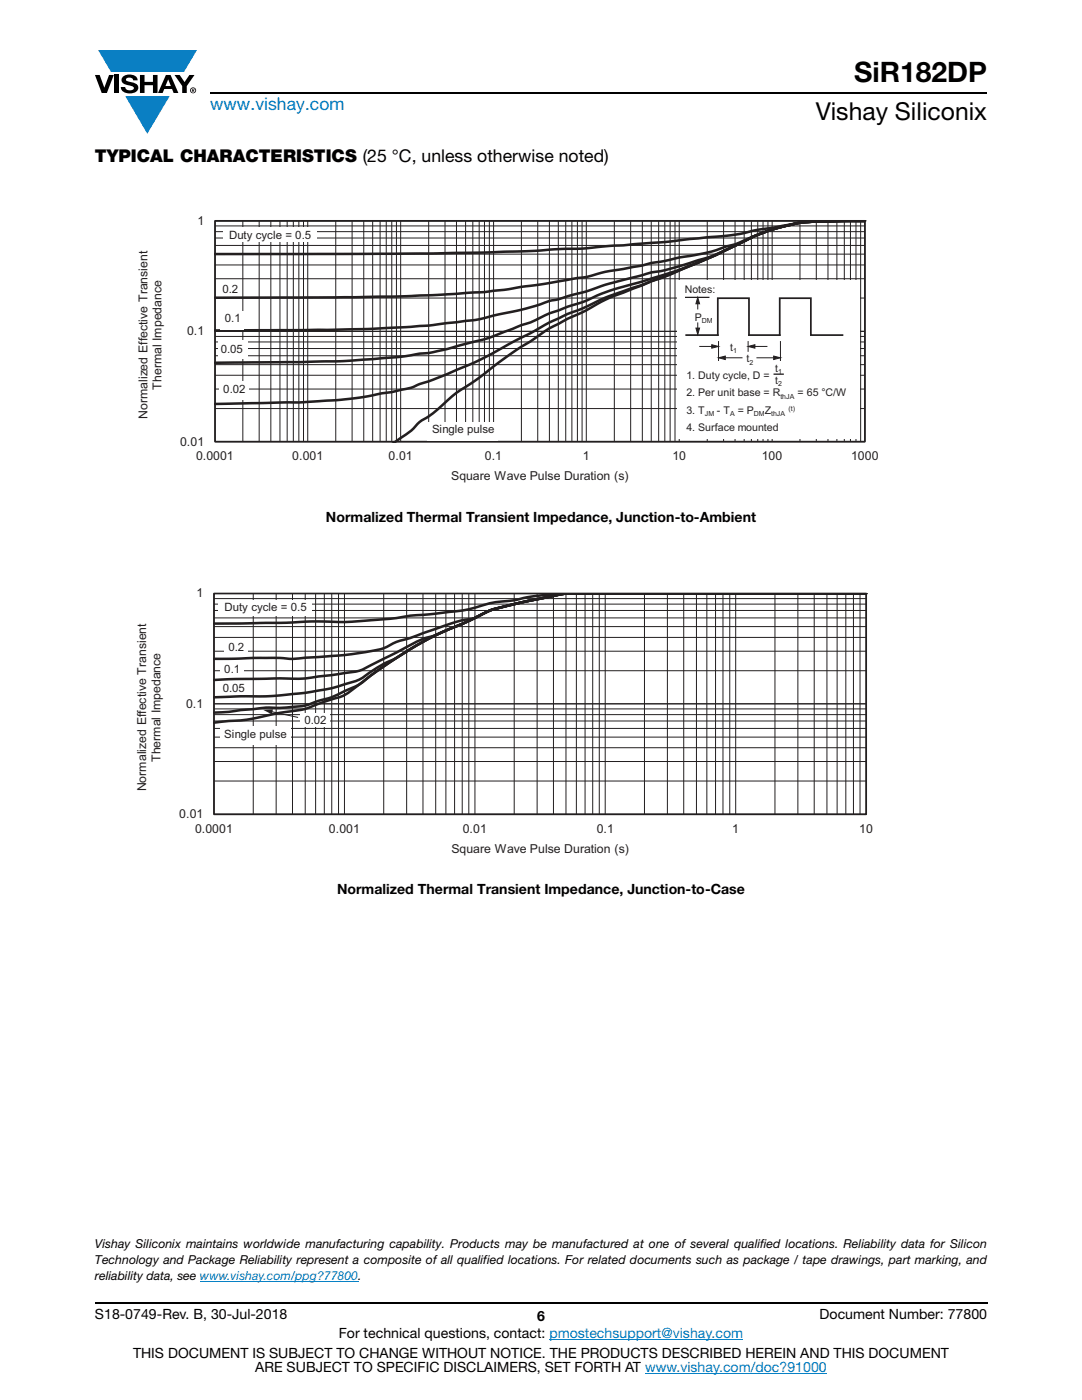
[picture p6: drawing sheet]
<svg xmlns="http://www.w3.org/2000/svg" width="216mm" height="279mm" viewBox="0 0 216 279" stroke-linecap="round" stroke-linejoin="round" font-family="sans-serif">
<g fill="#0a7fc3">
<path d="M19.6 10h19.7l-2.6 4.3h-1.1h-13.5z"/>
<path d="M25 19.2h8.9l-4.5 7.5z"/>
</g>
<g fill="#000">
<path d="M18.9 15h1l.9 2.5 1-2.5h.9l-1.4 3.6h-1zM22.9 15h.9v3.6h-.9zM24.6 15.3a2.1 2.1 0 0 1 2.8 .3l.1 .4h-.9a.79 .79 0 0 0-.7-.5 .79 .79 0 0 0-.8 .4l.3 .3 1 .2a1.08 1.08 0 0 1 1.2 1 1.08 1.08 0 0 1-1.1 1.2 1.73 1.73 0 0 1-2.4-1.2h.9a.96 .96 0 0 0 .8 .6 .96 .96 0 0 0 .9-.4 1.31 1.31 0 0 0-1.2-.6 1.03 1.03 0 0 1-1.1-.6 1.03 1.03 0 0 1 .2-1.1zM27.9 15h.9v1.3h1.7v-1.3h.9v3.6h-.9v-1.6h-1.7v1.6h-.9zM34.8 15h1.1l.9 1.4 1-1.4h1l-1.5 2.2v1.4h-.9v-1.4z"/>
<path d="M33.6 15.9l.5 1.3h-1.1zM33.1 15l-1.6 3.6h1l.3-.8h1.5l.3 .8h1l-1.6-3.6z"/>
<path d="M38.4 17.8h.2v.2h-.2zM38.3 17.7v.7h.1v-.3l.4 .3-.2-.3 .2-.2-.1-.2z"/>
<path d="M38.1 18a.46 .46 0 0 1 .9 0 .46 .46 0 0 1-.9 0zM37.9 18a.6 .6 0 0 0 1.2 0 .6 .6 0 0 0-1.2 0z"/>
</g>
<path d="M42 18.6h155M18.9 260h178.1" fill="none" stroke="#000" stroke-width=".36"/>
<path d="M39.9 255.7h31.6M109.6 267.3h38.7M128.7 274h36.3" fill="none" stroke="#007ec4" stroke-width=".2"/>
<path d="M27.3 39.5h161.3v59.9h-161.3z" fill="#fff"/>
<g fill="none" stroke="#231f20" stroke-width=".2">
<path d="M42.9 44.1h129.7v44h-129.7zM42.9 59.5h129.7M42.9 55.6h129.7M42.9 52.9h129.7M42.9 50.7h129.7M42.9 49h129.7M42.9 47.5h129.7M42.9 46.2h129.7M42.9 45.1h129.7M48.5 44.1v44M51.7 44.1v44M54 44.1v44"/>
<path d="M55.9 44.1v44M57.3 44.1v44M58.5 44.1v44M59.6 44.1v44M60.6 44.1v44M61.4 44.1v44M67 44.1v44M70.3 44.1v44M72.6 44.1v44M74.4 44.1v44M75.8 44.1v44M77.1 44.1v44"/>
<path d="M78.2 44.1v44M79.1 44.1v44M79.9 44.1v44M85.5 44.1v44M88.8 44.1v44M91.1 44.1v44M92.9 44.1v44M94.3 44.1v44M95.6 44.1v44M96.7 44.1v44M97.6 44.1v44M98.5 44.1v44"/>
<path d="M104 44.1v44M107.3 44.1v44M109.6 44.1v44M111.4 44.1v44M112.9 44.1v44M114.1 44.1v44M115.2 44.1v44M116.1 44.1v44M117 44.1v44M122.6 44.1v44M125.8 44.1v44M128.2 44.1v44"/>
<path d="M129.9 44.1v44M131.4 44.1v44M132.7 44.1v44M133.7 44.1v44M134.7 44.1v44M135.5 44.1v44M141.1 44.1v44M144.4 44.1v44M146.7 44.1v44M148.5 44.1v44M149.9 44.1v44M151.2 44.1v44"/>
<path d="M152.3 44.1v44M153.2 44.1v44M154.1 44.1v44M159.6 44.1v44M162.9 44.1v44M165.2 44.1v44M167 44.1v44M168.5 44.1v44M169.7 44.1v44M170.8 44.1v44M171.7 44.1v44M42.9 77.6h129.7"/>
<path d="M42.9 74.9h129.7M42.9 72.8h129.7M42.9 71h129.7M42.9 69.6h129.7M42.9 68.2h129.7M42.9 67.1h129.7M42.9 66.1h129.7M42.9 81.5h129.7"/>
</g>
<path d="M42.9 44.1h129.7v44h-129.7z" fill="none" stroke="#231f20" stroke-width=".34"/>
<path d="M172.6 44.1l-8.4 .1a36.5 36.5 0 0 0-17.2 4.7l-4.5 2.1-8.8 3.8-8.9 3.4a37.6 37.6 0 0 0-8.5 4.1l-3.8 1.7a35.6 35.6 0 0 0-7 4.4l-2.5 1.5-4.9 3.5a64 64 0 0 1-7.4 5.3 39.2 39.2 0 0 1-6.3 5l-.3 .3a26.3 26.3 0 0 1-5.6 4.4M172.6 44.1l-8.4 .1a36.1 36.1 0 0 0-16.8 4.5l-4.9 2.3-8.8 3.8-5.5 2.1-4.6 1.5a61.7 61.7 0 0 0-8 3.4l-2.3 .8-3.7 1.8-3.7 2.1-11.1 5.8-6.3 2.6-4.4 1.6a23.6 23.6 0 0 1-6.3 1.8l-5.9 1-4.9 .6-7.4 .4-16.7 .3M172.6 44.1l-8.4 .1a36.2 36.2 0 0 0-16.8 4.5l-4.9 2.3-7 2.8-7.3 2.4-4.9 1.3a41.9 41.9 0 0 0-7 2.8l-4.1 1.4a40.7 40.7 0 0 0-6.7 2.8l-1.4 .4-2.7 1a79.8 79.8 0 0 1-11.4 3.5l-.3 .1a32.7 32.7 0 0 1-6.8 1.2l-3.3 .5-11.5 .9-25.2 .3M172.6 44.1l-8.4 .1a36.2 36.2 0 0 0-16.4 4.3l-1.8 .8a36 36 0 0 1-7.9 3l-2.2 .7a31 31 0 0 1-5.9 1.4l-9.6 2.6a48.2 48.2 0 0 1-7.5 2.2l-1.5 .5-1.8 .4-2.2 .8-3 .8-5.1 1.1a34.7 34.7 0 0 1-7.8 1.5l-6 .7-11.9 .7-8 .1-22.7 .2M172.6 44.1l-8.4 .1a36.8 36.8 0 0 0-13.5 2.8 29.6 29.6 0 0 1-6.6 2.5 48.4 48.4 0 0 1-9.3 2.1l-10.4 2.1a38.2 38.2 0 0 0-7.8 1.7l-16 2.4-3.9 .5-9.4 .6-16.5 .4-27.9 .1M172.6 44.1l-8.4 .1a28.2 28.2 0 0 0-8 .9l-2.1 .4a37.9 37.9 0 0 0-6.7 1.2l-15.2 1.6-10.3 .8-5.3 .5-5.2 .1-6.3 .4-19.6 .5-42.6 .1" fill="none" stroke="#231f20" stroke-width=".51"/>
<g fill="#fff">
<path d="M44 62.1h4.7v3.6h-4.7z"/>
<path d="M43.5 67.9h6v3.6h-6z"/>
<path d="M43.7 76.1h6v3.7h-6z"/>
<path d="M85.3 84.2h14.1v3.6h-14.1z"/>
<path d="M44.5 45.4h18.6v2.9h-18.6z"/>
<path d="M135.2 55.9h36.4v31.6h-36.4z"/>
</g>
<path d="M136.8 59.3h4.6" fill="none" stroke="#231f20" stroke-width=".25"/>
<path d="M143.4 68.2v3.8M144.5 71.4h3.6M149.3 68.2v1.9M155.7 68.2v3.8" fill="none" stroke="#231f20" stroke-width=".2"/>
<path d="M143.4 71.4l1.3-.3v.7z" fill="#231f20"/>
<path d="M143.4 71.4l1.3-.3v.7zM151 71.4h3.6" fill="none" stroke="#231f20" stroke-width=".2"/>
<path d="M154.4 71.1l1.3 .3-1.3 .4z" fill="#231f20"/>
<path d="M139.6 69.1h2.7M154.4 71.1l1.3 .3-1.3 .4z" fill="none" stroke="#231f20" stroke-width=".2"/>
<path d="M142 68.8l1.4 .3-1.4 .4z" fill="#231f20"/>
<path d="M142 68.8l1.4 .3-1.4 .4zM150.4 69.1h2.6" fill="none" stroke="#231f20" stroke-width=".2"/>
<path d="M149.3 69.1l1.3-.3v.7z" fill="#231f20"/>
<path d="M139.2 60.4v1.3M149.3 69.1l1.3-.3v.7z" fill="none" stroke="#231f20" stroke-width=".2"/>
<path d="M139.2 59.3l.4 1.3h-.7z" fill="#231f20"/>
<path d="M139.2 59.3l.4 1.3h-.7zM139.2 64.4v1.3" fill="none" stroke="#231f20" stroke-width=".2"/>
<path d="M138.9 65.5h.7l-.4 1.3z" fill="#231f20"/>
<path d="M138.9 65.5h.7l-.4 1.3z" fill="none" stroke="#231f20" stroke-width=".2"/>
<path d="M136.9 66.9h6.3v-7.4h6.3l-.1 7.4h6.2v-7.4h6.2v7.4h6.3" fill="none" stroke="#231f20" stroke-width=".35"/>
<path d="M154.4 74.7h2" fill="none" stroke="#231f20" stroke-width=".26"/>
<path d="M27.1 113.9h161.7v59.9h-161.7z" fill="#fff"/>
<g fill="none" stroke="#231f20" stroke-width=".2">
<path d="M42.7 118.4h130.1v44.1h-130.1zM42.7 119.5h130.1M50.5 118.4v44.1M55.1 118.4v44.1M58.4 118.4v44.1M60.9 118.4v44.1M63 118.4v44.1M64.7 118.4v44.1M66.2 118.4v44.1M67.6 118.4v44.1M68.7 118.4v44.1M76.6 118.4v44.1"/>
<path d="M81.1 118.4v44.1M84.4 118.4v44.1M86.9 118.4v44.1M89 118.4v44.1M90.7 118.4v44.1M92.2 118.4v44.1M93.5 118.4v44.1M94.8 118.4v44.1M102.6 118.4v44.1M107.2 118.4v44.1M110.4 118.4v44.1M112.9 118.4v44.1"/>
<path d="M115 118.4v44.1M116.7 118.4v44.1M118.3 118.4v44.1M119.6 118.4v44.1M120.8 118.4v44.1M128.6 118.4v44.1M133.2 118.4v44.1M136.4 118.4v44.1M139 118.4v44.1M141 118.4v44.1M142.8 118.4v44.1M144.3 118.4v44.1"/>
<path d="M145.6 118.4v44.1M146.8 118.4v44.1M154.6 118.4v44.1M159.2 118.4v44.1M162.5 118.4v44.1M165 118.4v44.1M167 118.4v44.1M168.8 118.4v44.1M170.3 118.4v44.1M171.6 118.4v44.1M42.7 133.9h130.1M42.7 130h130.1"/>
<path d="M42.7 127.2h130.1M42.7 125.1h130.1M42.7 123.3h130.1M42.7 121.8h130.1M42.7 120.6h130.1M42.7 155.9h130.1M42.7 152h130.1M42.7 149.2h130.1M42.7 147.1h130.1M42.7 145.4h130.1M42.7 143.9h130.1M42.7 142.6h130.1"/>
<path d="M42.7 141.5h130.1M42.7 140.5h130.1"/>
</g>
<path d="M42.7 118.4h130.1v44.1h-130.1z" fill="none" stroke="#231f20" stroke-width=".34"/>
<path d="M172.8 118.4h-57.2a23.7 23.7 0 0 0-7.7 1l-4.8 1.1a25.4 25.4 0 0 0-9.2 3.2l-3 1.4a82.7 82.7 0 0 0-20.2 12.2 9.8 9.8 0 0 1-4.9 2.4l-1.8 .6a19 19 0 0 1-7.6 1.9l-1.5 .2a44.6 44.6 0 0 1-10.7 1.6l-1.5 .2M172.8 118.4h-57.2a23.7 23.7 0 0 0-7.7 1l-4.8 1.1a25.4 25.4 0 0 0-9.2 3.2l-3 1.4a79.8 79.8 0 0 0-19.2 11.5l-3.8 1.8a17.5 17.5 0 0 1-4.8 1.6 12.8 12.8 0 0 1-5.7 1.2h-4.3l-7.4 .9-3 .1M172.8 118.4h-57.2a23.7 23.7 0 0 0-7.7 1l-4.8 1.1a25.4 25.4 0 0 0-9.2 3.2l-3 1.4a65.8 65.8 0 0 0-12.2 6.4 34.2 34.2 0 0 0-7 4.1 57.8 57.8 0 0 1-15.8 3.2l-2.8 .2h-5.1l-5.3 .2M172.8 118.4h-57.2a23.7 23.7 0 0 0-7.7 1l-4.8 1.1a25.4 25.4 0 0 0-9.2 3.2l-2.6 1.2a48 48 0 0 1-7.3 2.8l-9.5 4.8a10.4 10.4 0 0 1-5.8 1.8l-4.1 .6a37.3 37.3 0 0 1-9.7 .5l-12.2 .3M172.8 118.4h-57.2a23.7 23.7 0 0 0-7.7 1l-4.8 1.1a25.6 25.6 0 0 0-8.3 2.8 58 58 0 0 0-11.4 3.4l-2 .8a14 14 0 0 0-4.8 1.9l-3 .6-4.4 .7-8.3 .6a16.6 16.6 0 0 1-5.5 0l-12.7 .2M172.8 118.4l-60.9 .1a49.4 49.4 0 0 0-9.8 1.4 24.1 24.1 0 0 0-7.9 1.5l-2 .5-5.8 .6a55 55 0 0 0-8.3 1l-4.5 .3a66.6 66.6 0 0 1-11.1 .2l-6.1 .3-13.7 .2" fill="none" stroke="#231f20" stroke-width=".51"/>
<g fill="#fff">
<path d="M43.9 132h4.7v2.7h-4.7z"/>
<path d="M59.9 142.3h6v2.7h-6z"/>
<path d="M43.8 145h14.2v3.6h-14.2z"/>
<path d="M43.6 119.8h18.6v3h-18.6z"/>
<path d="M44.7 128.1h4.7v2.9h-4.7z"/>
</g>
<path d="M54 142l5.5 1.2" fill="none" stroke="#231f20" stroke-width=".2"/>
<path d="M52.5 141.7l2-.1-.3 1z" fill="#231f20"/>
<text font-size="5.6" x="170.4" y="16.4">SiR182DP</text>
<text font-size="4.9" x="162.8" y="24">Vishay Siliconix</text>
<text font-size="3.5" fill="#007ec4" x="42" y="21.9">www.vishay.com</text>
<text font-size="3.5" x="18.9" y="32.3">TYPICAL CHARACTERISTICS (25 °C, unless otherwise noted)</text>
<g font-size="2.8">
<text x="65" y="104.1">Normalized Thermal Transient Impedance, Junction-to-Ambient</text>
<text x="67.2" y="178.5">Normalized Thermal Transient Impedance, Junction-to-Case</text>
<text x="18.9" y="263.3">S18-0749-Rev. B, 30-Jul-2018</text>
<text x="107.2" y="263.6">6</text>
<text x="163.6" y="263.3">Document Number: 77800</text>
<text x="67.6" y="267.1">For technical questions, contact: pmostechsupport@vishay.com</text>
<text x="26.5" y="271">THIS DOCUMENT IS SUBJECT TO CHANGE WITHOUT NOTICE. THE PRODUCTS DESCRIBED HEREIN AND THIS DOCUMENT</text>
<text x="50.9" y="273.8">ARE SUBJECT TO SPECIFIC DISCLAIMERS, SET FORTH AT www.vishay.com/doc?91000</text>
</g>
<g font-size="2.5" fill="#231f20">
<text x="39.4" y="44.9">1</text>
<text x="37.3" y="66.9">0.1</text>
<text x="32.2" y="77.8" transform="rotate(-90 32.2 77.8)">Thermal Impedance</text>
<text x="29.4" y="83.6" transform="rotate(-90 29.4 83.6)">Normalized Effective Transient</text>
<text x="36" y="89">0.01</text>
<text x="39.1" y="91.9">0.0001</text>
<text x="58.3" y="91.9">0.001</text>
<text x="77.5" y="91.9">0.01</text>
<text x="90" y="95.8">Square Wave Pulse Duration (s)</text>
<text x="96.8" y="91.9">0.1</text>
<text x="116.3" y="91.9">1</text>
<text x="134.2" y="91.9">10</text>
<text x="152" y="91.9">100</text>
<text x="169.8" y="91.9">1000</text>
<text x="39.2" y="119.2">1</text>
<text x="37.2" y="141.3">0.1</text>
<text x="32" y="152.1" transform="rotate(-90 32 152.1)">Thermal Impedance</text>
<text x="29.2" y="157.9" transform="rotate(-90 29.2 157.9)">Normalized Effective Transient</text>
<text x="35.8" y="163.3">0.01</text>
<text x="38.9" y="166.2">0.0001</text>
<text x="65.6" y="166.2">0.001</text>
<text x="92.4" y="166.2">0.01</text>
<text x="119.1" y="166.2">0.1</text>
<text x="146.1" y="166.2">1</text>
<text x="171.5" y="166.2">10</text>
<text x="90.1" y="170.1">Square Wave Pulse Duration (s)</text>
</g>
<g font-size="2.5">
<text x="18.9" y="249.1">Vishay Siliconix maintains worldwide manufacturing capability. Products may be manufactured at one of several qualified locations. Reliability data for Silicon</text>
<text x="18.9" y="252.3">Technology and Package Reliability represent a composite of all qualified locations. For related documents such as package / tape drawings, part marking, and</text>
<text x="18.9" y="255.5">reliability data, see www.vishay.com/ppg?77800.</text>
</g>
<g font-size="2.3" fill="#231f20">
<text x="45.7" y="47.7">Duty cycle = 0.5</text>
<text x="44.4" y="58.5">0.2</text>
<text x="44.9" y="64.3">0.1</text>
<text x="44" y="70.5">0.05</text>
<text x="44.6" y="78.4">0.02</text>
<text x="86.2" y="86.5">Single pulse</text>
<text x="44.8" y="122">Duty cycle = 0.5</text>
<text x="45.6" y="130">0.2</text>
<text x="44.8" y="134.3">0.1</text>
<text x="44.4" y="138.1">0.05</text>
<text x="44.8" y="147.2">Single pulse</text>
<text x="60.7" y="144.5">0.02</text>
</g>
<g font-size="2.1" fill="#231f20">
<text x="136.6" y="58.5">Notes:</text>
<text x="138.6" y="64">P</text>
<text x="145.7" y="70">t</text>
<text x="137" y="75.6">1. Duty cycle, D =</text>
<text x="149" y="72.3">t</text>
<text x="154.7" y="74.2">t</text>
<text x="154.7" y="76.6">t</text>
<text x="137" y="79.1">2. Per unit base = R</text>
<text x="137" y="82.6">3. T</text>
<text x="143.1" y="82.6">- T</text>
<text x="147.2" y="82.6">= P</text>
<text x="152.6" y="82.6">Z</text>
<text x="159.1" y="79.1">= 65 °C/W</text>
<text x="137" y="86.1">4. Surface mounted</text>
</g>
<g font-size="1.4" fill="#231f20">
<text x="140" y="64.5">DM</text>
<text x="146.3" y="70.5">1</text>
<text x="149.6" y="72.8">2</text>
<text x="155.3" y="74.7">1</text>
<text x="155.3" y="77.1">2</text>
<text x="140.6" y="83.1">JM</text>
<text x="145.7" y="83.1">A</text>
<text x="150.4" y="83.1">DM</text>
<text x="153.9" y="83.1">thJA</text>
<text x="155.7" y="79.6">thJA</text>
<text x="157.3" y="81.9">(t)</text>
</g>
</svg>
